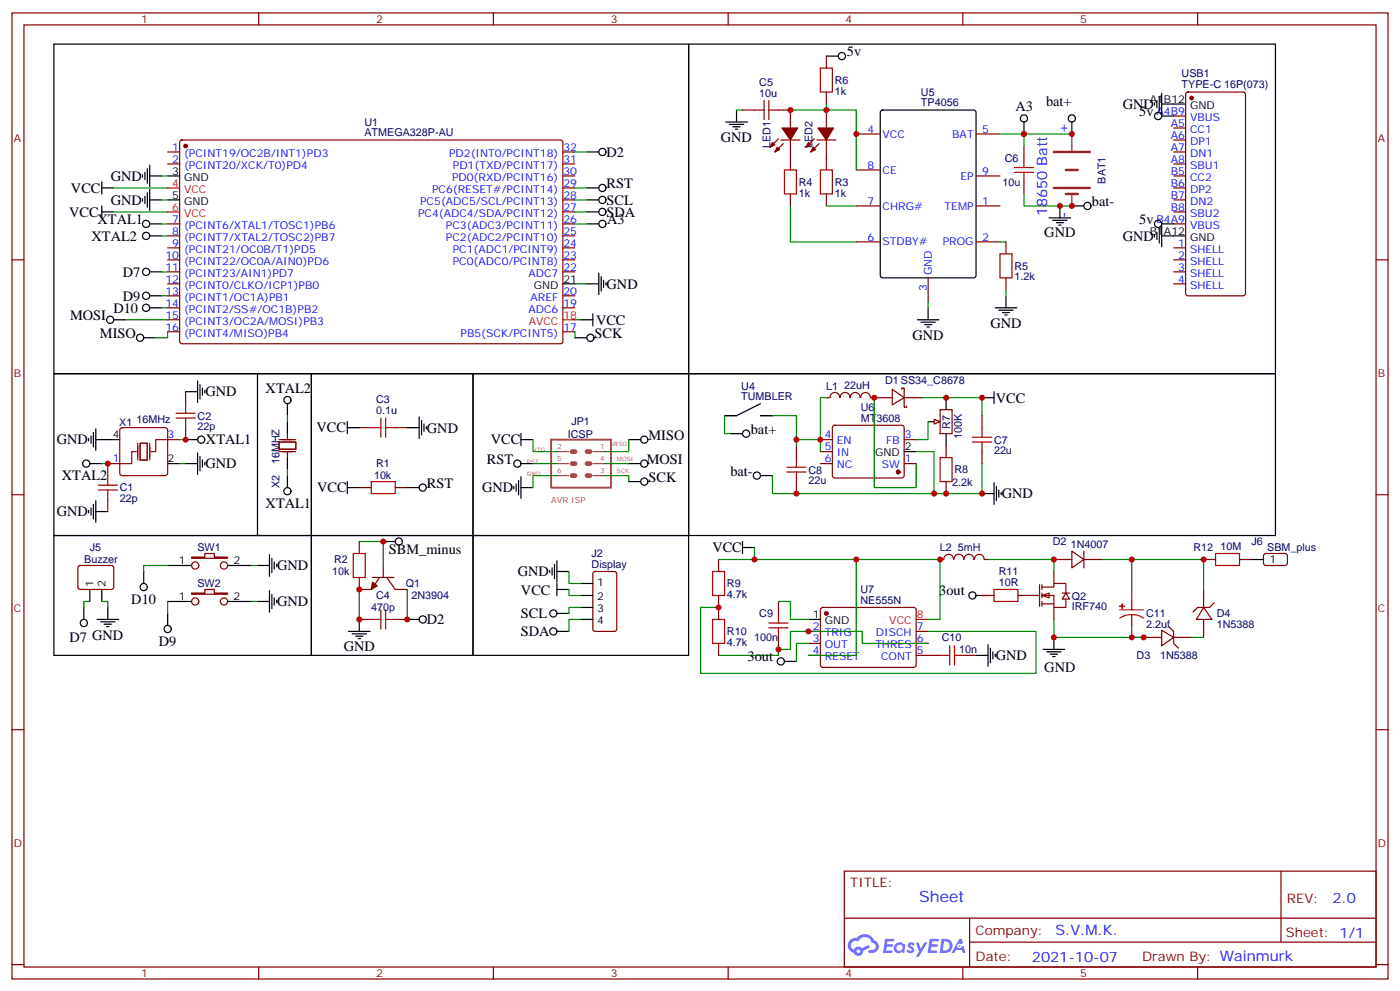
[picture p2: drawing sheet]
<svg xmlns="http://www.w3.org/2000/svg" width="412mm" height="292mm" viewBox="0 0 412 292" stroke-linecap="round" stroke-linejoin="round" font-family="sans-serif">
<g fill="none" stroke="#870000" stroke-width=".35">
<path d="M3.5 3.8h405.4v284.3h-405.4zM7.1 7.3h398.2v277.3h-398.2zM76.2 3.8v3.5M145.3 3.8v3.5M214.5 3.8v3.5M283.6 3.8v3.5M352.8 3.8v3.5M3.5 76.5h3.6M405.3 76.5h3.6M3.5 145.6h3.6M405.3 145.6h3.6M3.5 214.8h3.6"/>
<path d="M405.3 214.8h3.6M248.7 256.4h156.6v28.2h-156.6zM377.3 256.4v20.9M248.7 270.2h156.5M285.6 277.3h119.6M285.6 270.2v14.2M3.5 283.9h3.6M76.2 284.6v3.5M145.3 284.6v3.5M214.5 284.6v3.5M283.6 284.6v3.5M352.8 284.6v3.5"/>
<path d="M405.3 283.9h3.6"/>
</g>
<g fill="#5487ff">
<path d="M267.7 277.6a1.22 1.22 0 0 1 1.7 .2l-.4 .6a.47 .47 0 0 0-.3-.4 .47 .47 0 0 0-.5 .2l.1 .2a1.14 1.14 0 0 1 .8 1.8 1.14 1.14 0 0 1-1.9 0l-.2-.2 .5-.6 .7 .5a.29 .29 0 0 0 .3-.3 .29 .29 0 0 0-.2-.3 1.04 1.04 0 0 1-.6-1.7z"/>
<path d="M260.7 276.3h2.4l.3 .2-.2 .5-1.8 .1-.1 .8h1.5l.3 .4-.3 .4h-1.6l-.2 1.1h1.7l.2 .3-.2 .3-2.6 .1z"/>
<path d="M273.8 276.3h2.4l.3 .2-.1 .5-1.8 .1-.2 .8h1.6l.3 .4-.4 .4h-1.6l-.1 1.1h1.7l.2 .3-.2 .3-2.6 .1z"/>
<path d="M282.6 276.3h.7l.3 1.3-.6 .3a.69 .69 0 0 0-1 .3 .69 .69 0 0 0 .4 .9 .69 .69 0 0 0 .9-.6l.5-.2 .6 2.2h-.8l-.2-.9h-1.8l-.5 .9h-.8z"/>
<path d="M269.8 277.4h.8l.6 1.8 1.1-1.8h.9l-2.6 4.2h-.8l.9-1.5z"/>
<path d="M277.4 276.3l-.6 4.2h1.3a2.11 2.11 0 0 0 2.5-2.1 2.11 2.11 0 0 0-2.5-2.1zM278.1 277.1a1.39 1.39 0 0 1 1.7 1.4 1.39 1.39 0 0 1-1.8 1.3h-.3z"/>
<path d="M263.7 277.9a1.54 1.54 0 0 0-.1 2.2 1.54 1.54 0 0 0 2.2 .1l.6 .3 .3-2.3-.2-.3h-.4a1.49 1.49 0 0 0-2.4 0zM264 278.9a.94 .94 0 0 1 1.8 0 .94 .94 0 0 1-1.8 0z"/>
<path d="M250.4 276.7a2.18 2.18 0 0 0 1.1 3.7 1.44 1.44 0 0 0 1.6 .9 1.44 1.44 0 0 0 1.2-1.4l2-1.1-.5-.7-1.9 1a1.47 1.47 0 0 0-2.4 .4 1.39 1.39 0 0 1-.7-1.9 1.39 1.39 0 0 1 2-.5 2.12 2.12 0 0 1 2.2-1.3 2.12 2.12 0 0 1 1.9 1.7 1.14 1.14 0 0 1 1.1 1.4 1.14 1.14 0 0 1-1.7 .7 .43 .43 0 0 0-.5 .4 .43 .43 0 0 0 .4 .5 1.98 1.98 0 0 0 2.5-1.2 1.98 1.98 0 0 0-1.2-2.6 3.1 3.1 0 0 0-5.3-.6l-.9 .1zM252.3 280a.55 .55 0 0 1 1.1 0 .55 .55 0 0 1-1.1 0z"/>
<circle cx="282.6" cy="278.4" r=".26"/>
</g>
<g fill="none" stroke="#870000" stroke-width=".35">
<path d="M49.4 44.7h3.5M49.4 48.3h3.5M53.2 41.4l.4-.2 111.8 .1 .4 .6-.1 58.8-.6 .5-111.8-.1-.4-.6v-58.6zM165.8 44.7h3.5M165.8 48.3h3.5M165.8 58.8h3.5M165.8 55.3h3.5M165.8 51.8h3.5M49.4 65.9h3.5M49.4 69.4h3.5M49.4 73h3.5M49.4 76.5h3.5"/>
<path d="M165.8 65.9h3.5M165.8 69.4h3.5M165.8 73h3.5M165.8 76.5h3.5M165.8 62.4h3.5M49.4 80h3.5M49.4 83.5h3.5M49.4 87.1h3.5M49.4 90.6h3.5M49.4 94.1h3.5M49.4 97.6h3.5M165.8 80h3.5"/>
<path d="M165.8 87.1h3.5M165.8 90.6h3.5M165.8 97.6h3.5M54.7 115.3v3.5M35.3 136.5h-3.6v3.5M35.5 126.1l.5-.2h12.7l.5 .2 .2 .5v12.7l-.2 .5-.5 .2h-12.7l-.5-.3-.2-.4v-12.7zM49.4 129.4h3.5M54.7 125.9v3.5M82.2 130.1h4.9v2.1h-4.9zM82.2 129.4h4.9M82.2 132.9h4.9M84.7 127.6v1.8"/>
<path d="M84.7 132.9v1.8M105.8 125.9h3.6M116.4 125.9h3.5M213.4 122.3h3.6M224 122.3h3.5M31.7 147v3.6M105.8 143.5h3.6M105.8 159.4v3.5M116.4 143.5h3.5M23.2 166.6l.4-.2 9.5 .1 .4 .6-.1 6-.6 .4-9.4-.1-.5-.6v-5.7zM105.8 170v3.5h3.6l2.4-3.5M109.7 170h6.4"/>
<path d="M112.9 166.4v3.6M113.9 170l2.5 3.5h3.5M174.9 168.4l.4-.2h5.7l.6 .4 .1 16.5-.5 .7h-5.9l-.6-.4-.1-16.5zM105.8 182.3h3.6M116.4 182.3h3.5"/>
</g>
<g fill="#870000" stroke="#870000" stroke-width=".35">
<path d="M109.7 171.4l1.4 1-1.7 1.1z"/>
<circle cx="54.7" cy="43" r=".53"/>
</g>
<g fill="none" stroke="#000" stroke-width=".35">
<path d="M15.9 13h186.9v97h-186.9zM202.8 13h172.9v97h-172.9zM301.6 35.9v3.5M30 53.6v3.5M30 55.3h3.5M42 51.4v.7M42 58.5v.7M42.7 50.7v2.1M42.7 57.8v2.1M43.4 49.7v4.2M43.4 56.7v4.3M44.1 51.8h3.5"/>
<path d="M44.1 58.8h3.5M44.1 48.6v6.4M44.1 55.7v6.3M49.4 51.8h3.5M49.4 58.8h3.5M172.9 58.8h3.5M172.9 55.3h3.5M172.9 44.7h3.5M30 62.4h3.5M30 60.6v3.5M44.1 69.4h3.5M44.1 65.9h3.5"/>
<path d="M172.9 65.9h3.5M172.9 62.4h3.5M33.5 94.1h3.5M42.3 99.4h3.6M44.1 90.6h3.5M44.1 87.1h3.5M44.1 80h3.5M165.8 83.5h3.5M169.3 99.4h3.6M171.1 94.1h3.5M172.9 83.5h3.5M174.6 92.4v3.5"/>
<path d="M176.4 80.4v6.3M177.1 81.4v4.3M177.8 82.5v2.1M178.5 83.2v.7M270.2 94.1h6.4M271.3 94.8h4.2M272.3 95.5h2.2M273 96.2h.8M273.4 90.6v3.5M15.9 110h75.8v47.6h-75.8zM54.7 115.3h3.5M58.2 112.1v6.4"/>
<path d="M58.9 113.2v4.2M59.6 114.2v2.1M60.3 114.9v.7M75.8 110v47.6M84.7 118.8v3.5M91.7 110h47.6v47.6h-47.6zM139.3 110h63.5v47.6h-63.5zM224 118.8l-7 3.5h-3.6M289.3 117.1h3.5M292.8 115.3v3.5M26.1 129v.8M26.5 136.5h3.5"/>
<path d="M26.8 128.3v2.2M27.5 127.3v4.2M28.2 129.4h7.1M28.2 126.2v6.4M49.4 136.5h3.5M54.7 129.4h3.5M54.7 136.5h3.5M58.2 133.3v6.3M58.9 134.3v4.3M59.6 135.4v2.1M60.3 136.1v.7M84.7 124.1v3.5"/>
<path d="M84.7 134.7v3.5M84.7 140v3.5M102.3 125.9h3.5M102.3 124.1v3.5M119.9 125.9h3.6M123.5 122.7v6.3M124.2 123.8v4.2M124.9 124.8v2.1M125.6 125.5v.7M153.5 129.4h3.5M153.5 136.5h3.5M153.5 127.6v3.6"/>
<path d="M185.2 129.4h3.5M185.2 136.5h3.5M224 122.3h3.5M15.9 157.6h75.8v35.3h-75.8zM26.1 150.2v.7M26.8 149.5v2.1M27.5 148.4v4.3M28.2 147.4v6.3M28.2 150.6h3.5M91.7 157.6h47.6v35.3h-47.6zM102.3 141.7v3.6M102.3 143.5h3.5"/>
<path d="M119.9 143.5h3.6M139.3 157.6h63.5v35.3h-63.5zM151.3 143.2v.7M152 142.5v2.1M152.8 141.4v4.2M153.5 143.5h3.5M153.5 140.3v6.4M185.2 141.7h3.5M24.7 178.8v3.5M26.5 173.5v3.5M30 173.5v3.5M31.7 178.8v3.5"/>
<path d="M42.3 168.2v3.5M49.4 166.4h7M75.8 166.4h3.6M79.4 163.3v6.3M80.1 164.3v4.3M80.8 165.4v2.1M81.5 166.1v.7M161.9 167.9v.7M162.6 167.1v2.2M163.3 166.1v4.2M164 168.2h3.6M164 165v6.4"/>
<path d="M164 171.7v3.6M164 173.5h3.6M171.1 171.7h3.5M171.1 175.3h3.5M171.1 178.8h3.5M28.6 182.3h6.3M29.6 183h4.3M30.7 183.7h2.1M31.4 184.4h.7M49.4 180.6v3.5M102.7 185.8h6.3M103.7 186.5h4.2"/>
<path d="M104.8 187.3h2.1M105.5 188h.7M105.8 182.3v3.5M119.9 182.3h3.6M164 185.8h3.6M164 180.6h3.6M171.1 182.3h3.5"/>
<circle cx="301.6" cy="34.9" r="1.06"/>
<circle cx="177.4" cy="55.3" r="1.06"/>
<circle cx="177.4" cy="44.7" r="1.06"/>
<circle cx="177.4" cy="58.8" r="1.06"/>
<circle cx="43" cy="65.9" r="1.06"/>
<circle cx="43" cy="69.4" r="1.06"/>
<circle cx="177.4" cy="62.4" r="1.06"/>
<circle cx="177.4" cy="65.9" r="1.06"/>
<circle cx="32.5" cy="94.1" r="1.06"/>
<circle cx="41.3" cy="99.4" r="1.06"/>
<circle cx="43" cy="90.6" r="1.06"/>
<circle cx="43" cy="87.1" r="1.06"/>
<circle cx="43" cy="80" r="1.06"/>
<circle cx="173.9" cy="99.4" r="1.06"/>
<circle cx="84.7" cy="117.8" r="1.06"/>
<circle cx="25.4" cy="136.5" r="1.06"/>
<circle cx="59.3" cy="129.4" r="1.06"/>
<circle cx="152.4" cy="136.5" r="1.06"/>
<circle cx="189.8" cy="136.5" r="1.06"/>
<circle cx="189.8" cy="129.4" r="1.06"/>
<circle cx="84.7" cy="144.6" r="1.06"/>
<circle cx="124.5" cy="143.5" r="1.06"/>
<circle cx="189.8" cy="141.7" r="1.06"/>
<circle cx="42.3" cy="172.8" r="1.06"/>
<circle cx="24.7" cy="183.4" r="1.06"/>
<circle cx="49.4" cy="185.1" r="1.06"/>
<circle cx="124.5" cy="182.3" r="1.06"/>
<circle cx="163" cy="180.6" r="1.06"/>
<circle cx="163" cy="185.8" r="1.06"/>
</g>
<path d="M49.4 55.3h3.5M49.4 62.4h3.5M165.8 94.1h3.5" fill="none" stroke="#f00" stroke-width=".35"/>
<path d="M40.2 132.9h-1.4v3.6h-3.5M40.6 130.5v4.9M41.3 130.5h2.1v4.9h-2.1zM44.1 130.5v4.9M49.4 129.4h-3.5v3.5h-1.5" fill="none" stroke="#870012" stroke-width=".35"/>
<g fill="none" stroke="#a10000" stroke-width=".35">
<path d="M54.7 118.8v2.8M31.7 140v2.8M51.9 123h5.6M51.9 121.6h5.6M54.7 123v2.9M109.4 125.9h2.8M112.2 123v5.7M113.6 125.9h2.8M113.6 123v5.7M28.9 144.2h5.7M28.9 142.8h5.7M31.7 144.2v2.8"/>
<path d="M109.4 141.7h7v3.6h-7zM104.1 162.9h3.5v7.1h-3.5zM112.2 179.5v5.6M113.6 179.5v5.6M109.4 182.3h2.8M113.6 182.3h2.8"/>
</g>
<g fill="none" stroke="#008700" stroke-width=".35">
<path d="M33.5 55.3h15.9M47.6 51.8h1.8M47.6 58.8h1.8M169.3 55.3h3.6M169.3 58.8h3.6M169.3 44.7h3.6M33.5 62.4h15.9M47.6 65.9h1.8M47.6 69.4h1.8M169.3 62.4h3.6M169.3 65.9h3.6M37 94.1h12.4"/>
<path d="M47.6 90.6h1.8M47.6 87.1h1.8M47.6 80h1.8M49.4 97.6v1.8h-3.5M169.3 94.1h1.8M169.3 83.5h3.6M169.3 97.6v1.8M30 136.5h1.7M52.9 136.5h1.8M52.9 129.4h1.8M84.7 122.3v1.8M84.7 138.2v1.8"/>
<path d="M157 129.4v3.5h7M157 136.5h7M164 140h-7v3.5M178.2 140h7v1.7M178.2 136.5h7M185.2 129.4v3.5h-7M105.8 159.4h7.1v5.3M26.5 177h-1.8v1.8M30 177h1.7v1.8M105.8 173.5v8.8M119.9 173.5v8.8M167.6 168.2v3.5h3.5"/>
<path d="M167.6 173.5v1.8h3.5M171.1 178.8h-3.5v1.8M171.1 182.3h-3.5v3.5"/>
</g>
<path d="M162.3 129.4h17.7v14.1h-17.7z" fill="none" stroke="#a64a4a" stroke-width=".56"/>
<path d="M168.5 132.9h.9M168.5 136.5h.9M168.5 140h.9M172.9 132.9h.9M172.9 136.5h.9M172.9 140h.9" fill="none" stroke="#a64a4a" stroke-width="1.4"/>
<path d="M164 140h3.5M164 132.9h3.5M164 136.5h3.5M174.7 140h3.5M174.7 132.9h3.5M174.7 136.5h3.5" fill="none" stroke="#a64a4a" stroke-width=".35"/>
<path d="M310.4 55.3h10.6M310.4 44.7h10.6M314 50h3.5M314 57.1h3.5" fill="none" stroke="#8c2424" stroke-width=".71"/>
<path d="M315.7 39.4v5M315.7 57.1v3.5" fill="none" stroke="#8c2424" stroke-width=".35"/>
<path d="M56.4 164h3.9v-1.1h2.8v1.1h3.9v.3h-10.6z" fill="#f0f0f0" stroke="#870000" stroke-width=".35"/>
<g fill="none" stroke="#870000" stroke-width=".35">
<circle cx="57.5" cy="166.4" r="1.06"/>
<circle cx="66" cy="166.4" r="1.06"/>
</g>
<path d="M49.4 177h7M67 166.4h7.1" fill="none" stroke="#000" stroke-width=".35"/>
<path d="M56.4 174.6h3.9v-1.1h2.8v1.1h3.9v.3h-10.6z" fill="#f0f0f0" stroke="#870000" stroke-width=".35"/>
<g fill="none" stroke="#870000" stroke-width=".35">
<path d="M243.4 16.5v3.5M218.7 32.4h3.5M229.3 32.4h3.5v5.3M243.4 27.1v3.5M243.4 32.4v5.3M252.2 39.4h7.1M287.5 39.4h7.1M345.7 37.7h3.5M345.7 34.1h3.5M349.5 27.3l.5-.2h16.2l.6 .4 .1 58.9-.5 .6-16.4 .1-.7-.5-.1-58.8zM229.3 40.9l-2.5 2.4M230 41.2h5.7"/>
<path d="M230.7 42.3l-2.5 2.4M232.8 41.2v8.8M232.8 57.1v3.5M239.9 40.9l-2.5 2.4M240.6 41.2h5.6M241.3 42.3l-2.5 2.4M243.4 41.2v8.8M243.4 57.1v3.5M252.2 50h7.1M287.5 51.8h7.1M301.6 43v3.5M301.6 53.6v3.5"/>
<path d="M345.7 51.8h3.5M345.7 41.2h3.5M345.7 58.8h3.5M345.7 55.3h3.5M345.7 48.3h3.5M345.7 44.7h3.5M252.2 60.6h7.1M252.2 71.2h7.1M287.5 60.6h7.1M287.5 71.2h7.1M296.3 71.2v3.5M345.7 76.5h3.5"/>
<path d="M345.7 73h3.5M345.7 65.9h3.5M345.7 62.4h3.5M273.4 81.8v7M296.3 81.8v3.5M345.7 83.5h3.5M345.7 80h3.5M247.3 117a1.41 1.41 0 0 0-1.4-1.5 1.41 1.41 0 0 0-1.4 1.5l-1.1 .1M247.5 117a1.41 1.41 0 0 1 1.4-1.5 1.41 1.41 0 0 1 1.4 1.5M250.5 117a1.41 1.41 0 0 1 1.4-1.5 1.41 1.41 0 0 1 1.4 1.5M253.5 117a1.41 1.41 0 0 1 1.4-1.5 1.41 1.41 0 0 1 1.5 1.5M256.5 117.1h6.3"/>
<path d="M262.8 114.6l3.5 2.5-3.5 2.1zM265.6 114.6v-.4h.7v2.9M266.3 117.1v2.8h.8v-.4M266.3 117.1h5.3M241.7 136.5h3.5M241.7 129.4h3.5M241.7 132.9h3.5M245.4 125.4l.5-.2h19.7l.5 .2 .2 .5v14.4l-.7 .4-20-.1-.4-.6v-14.1zM266.3 136.5h3.6M266.3 129.4h3.6M274.5 124.1h1.7M276.9 120.6h3.6v7h-3.6z"/>
<circle cx="57.5" cy="177" r="1.06"/>
<circle cx="66" cy="177" r="1.06"/>
</g>
<g fill="none" stroke="#000" stroke-width=".35">
<path d="M243.4 16.5h3.5M213.8 35.9h6.3M214.8 36.6h4.3M215.9 37.3h2.1M216.6 38h.7M217 32.4v3.5M259.5 32.6l.5-.2h26.8l.7 .4v48.3l-.4 .6-27.1 .1-.7-.5v-48.2zM315.7 35.9v3.5M340.1 30.3v.7M340.8 29.6v2.1M341.5 28.5v4.2M342.2 30.6h7"/>
<path d="M342.2 27.4v6.4M342.2 34.1h3.5M309 64.1h6.4M310.1 64.8h4.2M311.1 65.5h2.2M311.9 66.3h.7M312.2 60.6v3.5M315.7 60.6h3.6M340.1 69.1v.7M340.8 68.4v2.1M341.5 67.3v4.2M342.2 69.4h7"/>
<path d="M342.2 66.3v6.3M342.2 65.9h3.5M293.2 90.6h6.3M294.2 91.3h4.2M295.3 92h2.1M296 92.7h.7M296.3 87.1v3.5M278.7 117.1v3.5M215.2 127.6h3.5M224 140h3.5M266.3 132.9h3.6M273.4 124.1h3.5"/>
<path d="M278.7 127.6v3.6M67 177h7.1M75.8 177h3.6M79.4 173.8v6.4M80.1 174.9v4.2M80.8 176v2.1M81.5 176.7v.7"/>
<circle cx="248" cy="16.5" r="1.06"/>
<circle cx="315.7" cy="34.9" r="1.06"/>
<circle cx="341.1" cy="34.1" r="1.06"/>
<circle cx="320.3" cy="60.6" r="1.06"/>
<circle cx="341.1" cy="65.9" r="1.06"/>
<circle cx="219.8" cy="127.6" r="1.06"/>
<circle cx="223" cy="140" r="1.06"/>
</g>
<g fill="none" stroke="#008700" stroke-width=".35">
<path d="M217 32.4h1.7M232.8 32.4h19.4v17.6M243.4 30.6v1.8M294.6 39.4h21.1M301.6 39.4v3.6M301.6 57.1v3.5h14.1M232.8 60.6v10.6h19.4M243.4 60.6h8.8M294.6 71.2h1.7M273.4 88.8v1.8M296.3 85.3v1.8M243.4 117.1h-1.7v15.8"/>
<path d="M257.5 117.1v26.4h12.4v-7M49.4 166.4h-7.1v1.8M49.4 177v3.6M74.1 166.4h1.7M74.1 177h1.7"/>
</g>
<path d="M222.2 32.4h2.9M225.1 29.6v5.6M226.5 32.4h2.8M226.5 29.6v5.6M241.7 20h3.5v7.1h-3.5zM231.1 50h3.5v7.1h-3.5zM241.7 50h3.5v7.1h-3.5zM298.8 50.7h5.6M298.8 49.3h5.6M301.6 46.5v2.8M301.6 50.7v2.9M294.6 74.7h3.5v7.1h-3.5z" fill="none" stroke="#a10000" stroke-width=".35"/>
<g fill="#870000" stroke="#870000" stroke-width=".35">
<path d="M230.4 37.7h4.5l-2.1 3.5z"/>
<path d="M227.5 41.9l.7 .7-1.4 .7z"/>
<path d="M229 43.3l.7 .7-1.5 .7z"/>
<path d="M240.9 37.7h4.6l-2.1 3.5z"/>
<path d="M238.1 41.9l.7 .7-1.4 .7z"/>
<path d="M239.5 43.3l.7 .7-1.4 .7z"/>
<circle cx="351" cy="28.9" r=".53"/>
<circle cx="264.6" cy="138.9" r=".53"/>
</g>
<path d="M275.2 123.4l1.7 .7-1.7 .7z" fill="#f0f0f0" stroke="#870000" stroke-width=".35"/>
<g fill="none" stroke="#008700" stroke-width=".35">
<path d="M271.6 117.1h17.7v5.2M213.4 122.3v5.3h1.8M227.5 122.3h7.1v7.1M241.7 129.4h-7.1v1.8M269.9 132.9h5.3v12.4h-47.7v-5.3M273.4 124.1v5.3h-3.5M289.3 136.5v8.8h-14.1M112.9 164.7v1.7M211.7 178.8h-5.3v19.4h98.8v-12.4h-31.8M222.2 161.1v3.6h-10.5M222.2 164.7h30v28.2h-14.1M229.3 177h3.5v5.3h5.3"/>
<path d="M252.2 164.7h24.7v17.6h-3.5M238.1 189.4h-3.5v5.3M273.4 189.4h-19.4v-3.6h-21.2v5.3h-3.5v1.8h-17.6"/>
</g>
<g fill="none" stroke="#a10000" stroke-width=".35">
<path d="M231.8 138.9h5.6M231.8 137.5h5.6M234.6 134.7v2.8M234.6 138.9v2.8M276.9 134.7h3.6v7h-3.6zM286.5 130.1h5.6M286.5 128.7h5.6M289.3 125.9v2.8M289.3 130.1v2.8M209.9 168.2h3.5v7.1h-3.5zM209.9 182.3h3.5v7.1h-3.5zM226.5 184.8h5.6"/>
<path d="M226.5 183.4h5.6M229.3 180.6v2.8M229.3 184.8v2.8M276.9 192.9h2.9M279.8 190.1v5.6M281.2 192.9h2.8M281.2 190.1v5.6"/>
</g>
<g fill="none" stroke="#870000" stroke-width=".35">
<path d="M234.6 131.2v3.5M278.7 131.2v3.5M289.3 122.3v3.6M289.3 132.9v3.6M234.6 141.7v3.6M278.7 141.7v3.6M211.7 164.7v3.5M211.7 175.3v7M229.3 177v3.6M241.9 179l.5-.2h27l.5 .7-.1 16.5-.6 .4h-27.1l-.4-.7v-16.2zM280.8 164.7a1.41 1.41 0 0 0-1.4-1.6 1.41 1.41 0 0 0-1.4 1.6h-1.1M281 164.7a1.41 1.41 0 0 1 1.4-1.6 1.41 1.41 0 0 1 1.4 1.6"/>
<path d="M284 164.7a1.41 1.41 0 0 1 1.4-1.6 1.41 1.41 0 0 1 1.4 1.6M287.1 164.7a1.41 1.41 0 0 1 1.4-1.5 1.41 1.41 0 0 1 1.4 1.5M290 164.7h1M211.7 189.4v3.5M229.3 187.6v3.5M238.1 185.8h3.6M238.1 189.4h3.6M238.1 192.9h3.6M269.9 185.8h3.5M269.9 189.4h3.5M269.9 192.9h7M284 192.9h3.5"/>
</g>
<g fill="none" stroke="#000" stroke-width=".35">
<path d="M202.8 110h172.9v47.6h-172.9zM112.9 159.4h3.5M218.7 159.4v3.5M289.3 145.3h3.5M292.8 142.1v6.3M293.5 143.2v4.2M294.2 144.2v2.1M294.9 144.9v.7M218.7 161.1h3.5M287.5 175.3h3.5M231.1 194.7h3.5M238.1 182.3h3.6"/>
<path d="M287.5 192.9h3.5M291 189.7v6.4M291.7 190.8v4.2M292.5 191.8v2.2M293.2 192.5v.8"/>
<circle cx="117.5" cy="159.4" r="1.06"/>
<circle cx="286.5" cy="175.3" r="1.06"/>
<circle cx="230" cy="194.7" r="1.06"/>
</g>
<circle cx="243.4" cy="180.6" r=".53" fill="#870000" stroke="#870000" stroke-width=".35"/>
<path d="M269.9 182.3h3.5" fill="none" stroke="#f00" stroke-width=".35"/>
<path d="M306.9 175.3l2.1-.7v1.4z" fill="#fff" stroke="#870000" stroke-width=".35"/>
<g fill="none" stroke="#870000" stroke-width=".35">
<path d="M289.3 175.3h3.5M299.9 175.3h6.3M306.2 172.1v6.3M306.9 172.8h3.5v-1.1h3.6v2.9M306.9 175.3h3.5v3.5h3.6v-2.5M306.9 177.7h3.5M306.9 172.1v1.4M306.9 174.6v1.4M306.9 177v1.4M310.4 168.2v3.5M310.4 178.8v3.5M310.4 164.7h5.3"/>
<path d="M312.9 174.6h2.1M314 174.6l1 1.7h-2.1zM315.7 162.2l3.6 2.5-3.6 2.4zM319.3 164.7h5.3M319.3 162.2v4.9"/>
</g>
<path d="M292.8 173.5h7.1v3.5h-7.1z" fill="none" stroke="#a10000" stroke-width=".35"/>
<path d="M291 164.7h19.4v3.5M310.4 182.3v5.3h26.5" fill="none" stroke="#008700" stroke-width=".35"/>
<path d="M307.3 191.1h6.3M308.3 191.8h4.3M309.4 192.5h2.1M310.1 193.3h.7M310.4 187.6v3.5" fill="none" stroke="#000" stroke-width=".35"/>
<path d="M333.4 173.5v3.5M333.4 184.1v3.5" fill="none" stroke="#8c2424" stroke-width=".35"/>
<path d="M329.8 179.5h7.1M329.8 182a6.4 6.4 0 0 1 7.1 0" fill="none" stroke="#f00" stroke-width=".35"/>
<g fill="#8c2424" stroke="#f00" stroke-width=".35">
<path d="M329.8 178.4l1.5 .1z"/>
<path d="M330.6 177.7v1.4z"/>
</g>
<path d="M333.4 177v2.5M333.4 180.9v3.2" fill="none" stroke="#f00" stroke-width=".35"/>
<path d="M324.6 164.7h8.8v8.8M333.4 164.7h21.1v8.8M333.4 187.6h3.5M351 187.6h3.5" fill="none" stroke="#008700" stroke-width=".35"/>
<path d="M354.5 178.8l2.5 3.5h-4.6zM354.5 173.5v5.3M354.5 164.7h3.6M357.7 177.4l-1.4 1.4h-3.5l-1.4 1.4M365.1 164.7h3.6M372.4 163.1l.5-.2 5.9 .1 .4 .6v2.4l-.7 .4h-5.9l-.4-.7v-2.1zM336.9 187.6h5.3M342.2 185.5l3.5 2.1-3.5 2.5zM344.3 184.4l1.4 1.4v3.6l1.4 1.4M345.7 187.6h5.3M354.5 182.3v5.3" fill="none" stroke="#870000" stroke-width=".35"/>
<path d="M358.1 162.9h7v3.5h-7z" fill="none" stroke="#a10000" stroke-width=".35"/>
<path d="M368.7 164.7h3.5" fill="none" stroke="#000" stroke-width=".35"/>
<g fill="#c00">
<circle cx="119.9" cy="182.3" r=".88"/>
<circle cx="105.8" cy="182.3" r=".88"/>
<circle cx="105.8" cy="173.5" r=".88"/>
<circle cx="31.8" cy="136.5" r=".88"/>
<circle cx="54.7" cy="129.4" r=".88"/>
<circle cx="252.2" cy="39.4" r=".88"/>
<circle cx="243.4" cy="32.4" r=".88"/>
<circle cx="232.8" cy="32.4" r=".88"/>
<circle cx="312.2" cy="60.6" r=".88"/>
<circle cx="301.6" cy="39.4" r=".88"/>
<circle cx="315.7" cy="39.4" r=".88"/>
<circle cx="315.7" cy="60.6" r=".88"/>
<circle cx="257.5" cy="117.1" r=".88"/>
<circle cx="278.7" cy="117.1" r=".88"/>
<circle cx="275.2" cy="145.3" r=".88"/>
<circle cx="278.7" cy="145.3" r=".88"/>
<circle cx="234.6" cy="145.3" r=".88"/>
<circle cx="241.7" cy="129.4" r=".88"/>
<circle cx="234.6" cy="129.4" r=".88"/>
<circle cx="289.3" cy="117.1" r=".88"/>
<circle cx="289.3" cy="145.3" r=".88"/>
<circle cx="112.9" cy="159.4" r=".88"/>
<circle cx="238.1" cy="185.8" r=".88"/>
<circle cx="229.3" cy="191.1" r=".88"/>
<circle cx="211.7" cy="178.8" r=".88"/>
<circle cx="222.3" cy="164.7" r=".88"/>
<circle cx="252.2" cy="164.7" r=".88"/>
<circle cx="276.9" cy="164.7" r=".88"/>
<circle cx="310.4" cy="164.7" r=".88"/>
<circle cx="310.4" cy="187.6" r=".88"/>
<circle cx="333.4" cy="187.6" r=".88"/>
<circle cx="336.9" cy="187.6" r=".88"/>
<circle cx="333.4" cy="164.7" r=".88"/>
<circle cx="354.5" cy="164.7" r=".88"/>
</g>
<text font-size="4.6" fill="#00f" x="270.8" y="265.4">Sheet</text>
<g font-size="4.2">
<text x="249.4" y="16.5">5v</text>
<text x="299.1" y="32.6">A3</text>
<text x="308.1" y="31.3">bat+</text>
<text x="330.7" y="32">GND</text>
<text x="335.6" y="34.1">5v</text>
<text x="212.4" y="41.9">GND</text>
<text x="178.7" y="46.1">D2</text>
<text x="32.6" y="53.2">GND</text>
<text x="20.9" y="56.7">VCC</text>
<text x="178.7" y="55.3">RST</text>
<text x="20.3" y="63.8">VCC</text>
<text x="28.7" y="65.9">XTAL1</text>
<text x="32.6" y="60.3">GND</text>
<text x="178.7" y="60.3">SCL</text>
<text x="178.7" y="63.8">SDA</text>
<text x="178.9" y="65.9">A3</text>
<text x="321.7" y="60.6">bat-</text>
<text x="335.6" y="65.9">5v</text>
<text x="27" y="70.8">XTAL2</text>
<text x="307.6" y="69.8">GND</text>
<text x="330.7" y="70.8">GND</text>
<text x="36.2" y="81.4">D7</text>
<text x="36.2" y="88.5">D9</text>
<text x="178.7" y="85">GND</text>
<text x="20.6" y="94.1">MOSI</text>
<text x="33.4" y="92">D10</text>
<text x="175.6" y="95.5">VCC</text>
<text x="29.5" y="99.4">MISO</text>
<text x="175.2" y="99.4">SCK</text>
<text x="268.8" y="100.1">GND</text>
<text x="291.7" y="96.6">GND</text>
<text x="60.5" y="116.7">GND</text>
<text x="78.2" y="115.6">XTAL2</text>
<text x="293.4" y="118.6">VCC</text>
<text x="16.7" y="130.8">GND</text>
<text x="60.7" y="130.8">XTAL1</text>
<text x="93.2" y="127.3">VCC</text>
<text x="125.8" y="127.3">GND</text>
<text x="144.6" y="130.8">VCC</text>
<text x="191" y="129.4">MISO</text>
<text x="221.2" y="127.6">bat+</text>
<text x="60.5" y="137.8">GND</text>
<text x="143.4" y="136.5">RST</text>
<text x="190.5" y="136.5">MOSI</text>
<text x="18.2" y="141.4">XTAL2</text>
<text x="125.8" y="143.5">RST</text>
<text x="191" y="141.7">SCK</text>
<text x="215.1" y="140">bat-</text>
<text x="78.2" y="149.6">XTAL1</text>
<text x="93.4" y="144.9">VCC</text>
<text x="142" y="144.9">GND</text>
<text x="295.1" y="146.7">GND</text>
<text x="16.7" y="152">GND</text>
<text x="81.7" y="167.9">GND</text>
<text x="114.5" y="162.9">SBM_minus</text>
<text x="209.8" y="162.6">VCC</text>
<text x="152.5" y="169.6">GND</text>
<text x="38.7" y="177.8">D10</text>
<text x="81.7" y="178.4">GND</text>
<text x="153.5" y="175.3">VCC</text>
<text x="276.7" y="175.3">3out</text>
<text x="125.8" y="183.7">D2</text>
<text x="153.4" y="182">SCL</text>
<text x="20.5" y="189">D7 GND</text>
<text x="46.8" y="190.2">D9</text>
<text x="101.2" y="191.5">GND</text>
<text x="153.4" y="187.3">SDA</text>
<text x="220.2" y="194.7">3out</text>
<text x="293.3" y="194.3">GND</text>
<text x="307.6" y="197.9">GND</text>
</g>
<g font-size="4.2" fill="#00f">
<text x="314.6" y="39.4" transform="rotate(-90 314.6 39.4)">+</text>
<text x="308.5" y="63.7" transform="rotate(-90 308.5 63.7)">18650 Batt</text>
<text x="314.6" y="64.3" transform="rotate(-90 314.6 64.3)">-</text>
<text x="392.5" y="265.7">2.0</text>
<text x="310.9" y="275.2">S.V.M.K.</text>
<text x="304" y="283">2021-10-07</text>
</g>
<g font-size="3.9" fill="#800">
<text x="250.5" y="261">TITLE:</text>
<text x="379.1" y="265.7">REV:</text>
<text x="287.4" y="275.2">Company:</text>
<text x="378.7" y="275.8">Sheet: 1/1</text>
<text x="287.4" y="282.9">Date:</text>
<text x="336.4" y="282.9">Drawn By: Wainmurk</text>
</g>
<g font-size="3.2" fill="#800">
<text x="41.6" y="6.8">1</text>
<text x="110.8" y="6.8">2</text>
<text x="179.9" y="6.8">3</text>
<text x="249.1" y="6.8">4</text>
<text x="318.2" y="6.8">5</text>
<text x="4.1" y="41.9">A</text>
<text x="405.9" y="41.9">A</text>
<text x="4.1" y="111.1">B</text>
<text x="405.9" y="111.1">B</text>
<text x="4.1" y="180.2">C</text>
<text x="405.9" y="180.2">C</text>
<text x="4.1" y="249.3">D</text>
<text x="405.9" y="249.3">D</text>
<text x="41.6" y="287.6">1</text>
<text x="110.8" y="287.6">2</text>
<text x="179.9" y="287.6">3</text>
<text x="249.1" y="287.6">4</text>
<text x="318.2" y="287.6">5</text>
</g>
<g font-size="3.2" fill="#000080">
<text x="348.1" y="22.6">USB1</text>
<text x="223.7" y="28.5">10u</text>
<text x="223.7" y="25.4">C5</text>
<text x="245.9" y="27.9">1k</text>
<text x="245.9" y="24.7">R6</text>
<text x="271.3" y="28.3">U5</text>
<text x="348.1" y="25.8">TYPE-C 16P(073)</text>
<text x="271.3" y="31.3">TP4056</text>
<text x="107.4" y="40">ATMEGA328P-AU</text>
<text x="107.4" y="37.1">U1</text>
<text x="227" y="43.6" transform="rotate(-90 227 43.6)">LED1</text>
<text x="239.3" y="43.6" transform="rotate(-90 239.3 43.6)">LED2</text>
<text x="296" y="47.7">C6</text>
<text x="235.3" y="57.9">1k</text>
<text x="235.3" y="54.7">R4</text>
<text x="245.9" y="57.9">1k</text>
<text x="245.9" y="54.7">R3</text>
<text x="295.4" y="54.7">10u</text>
<text x="325.7" y="54" transform="rotate(-90 325.7 54)">BAT1</text>
<text x="298.8" y="82.5">1.2k</text>
<text x="298.8" y="79.5">R5</text>
<text x="260.7" y="112.9">D1 SS34_C8678</text>
<text x="110.8" y="118.8">C3</text>
<text x="218.4" y="117.8">TUMBLER</text>
<text x="218.4" y="114.7">U4</text>
<text x="243.3" y="114.7">L1</text>
<text x="248.6" y="114.5">22uH</text>
<text x="35.1" y="125.3">X1</text>
<text x="40.2" y="124.6">16MHz</text>
<text x="58.2" y="123.5">C2</text>
<text x="110.8" y="122">0.1u</text>
<text x="168.3" y="125.1">JP1</text>
<text x="253.6" y="124.1">MT3608</text>
<text x="253.6" y="121.1">U6</text>
<text x="58.2" y="126.6">22p</text>
<text x="167.2" y="128.8">ICSP</text>
<text x="279.8" y="126.2" transform="rotate(-90 279.8 126.2)">R7</text>
<text x="283.4" y="129.2" transform="rotate(-90 283.4 129.2)">100K</text>
<text x="292.8" y="130.6">C7</text>
<text x="82.3" y="136.7" transform="rotate(-90 82.3 136.7)">16MHZ</text>
<text x="110.8" y="137.6">R1</text>
<text x="292.8" y="133.7">22u</text>
<text x="82.3" y="143.6" transform="rotate(-90 82.3 143.6)">X2</text>
<text x="110.2" y="141">10k</text>
<text x="238.1" y="142.5">22u</text>
<text x="238.1" y="139.4">C8</text>
<text x="280.5" y="142.9">2.2k</text>
<text x="281.2" y="139.3">R8</text>
<text x="35.3" y="147.8">22p</text>
<text x="35.3" y="144.7">C1</text>
<text x="310.1" y="160.5">D2</text>
<text x="315.4" y="161.1">1N4007</text>
<text x="359.5" y="161.9">10M</text>
<text x="368.7" y="160.5">J6</text>
<text x="24.8" y="165.8">Buzzer</text>
<text x="26.5" y="162.2">J5</text>
<text x="58.2" y="162.3">SW1</text>
<text x="98.4" y="165.8">R2</text>
<text x="174.3" y="167.1">Display</text>
<text x="174.3" y="164">J2</text>
<text x="276.9" y="162.3">L2</text>
<text x="282.2" y="162.1">5mH</text>
<text x="351.5" y="162.3">R12</text>
<text x="373.3" y="162.3">SBM_plus</text>
<text x="58.2" y="172.9">SW2</text>
<text x="97.8" y="169.3">10k</text>
<text x="119.5" y="172.8">Q1</text>
<text x="214.1" y="172.9">R9</text>
<text x="294.2" y="172.4">10R</text>
<text x="294.2" y="169.2">R11</text>
<text x="109.3" y="179.9">470p</text>
<text x="110.8" y="176.4">C4</text>
<text x="121.2" y="176.4">2N3904</text>
<text x="214.1" y="176.1">4.7k</text>
<text x="253.5" y="177.7">NE555N</text>
<text x="253.5" y="174.5">U7</text>
<text x="315.7" y="179.5">IRF740</text>
<text x="315.7" y="176.5">Q2</text>
<text x="223.7" y="181.7">C9</text>
<text x="337.6" y="184.9">2.2uf</text>
<text x="337.6" y="181.7">C11</text>
<text x="358.4" y="184.9">1N5388</text>
<text x="358.4" y="181.7">D4</text>
<text x="214.1" y="190.2">4.7k</text>
<text x="214.1" y="187">R10</text>
<text x="222.1" y="188.8">100n</text>
<text x="277.4" y="188.8">C10</text>
<text x="282.5" y="192.3">10n</text>
<text x="334.8" y="194">D3</text>
<text x="341.7" y="194">1N5388</text>
</g>
<g font-size="3.2">
<text x="338.7" y="30.3">A1B12</text>
<text x="350.6" y="32">GND</text>
<text x="50.7" y="51.4">3</text>
<text x="54.2" y="53.2">GND</text>
<text x="50.7" y="58.5">5</text>
<text x="54.2" y="60.3">GND</text>
<text x="338.7" y="69.1">B1A12</text>
<text x="350.6" y="70.8">GND</text>
<text x="166" y="83.2">21</text>
<text x="157.2" y="84.9">GND</text>
<text x="33.3" y="129">4</text>
<text x="49.4" y="136.1">2</text>
<text x="257.8" y="134.3">GND</text>
<text x="266.5" y="132.6">2</text>
<text x="52.7" y="166.1">1</text>
<text x="68.8" y="166.1">2</text>
<text x="373.9" y="165.7">1</text>
<text x="27.5" y="172.8" transform="rotate(-90 27.5 172.8)">1</text>
<text x="31" y="172.8" transform="rotate(-90 31 172.8)">2</text>
<text x="175.9" y="172.4">1</text>
<text x="52.7" y="176.7">1</text>
<text x="68.8" y="176.7">2</text>
<text x="175.9" y="176.7">2</text>
<text x="175.9" y="180.2">3</text>
<text x="175.9" y="183.7">4</text>
<text x="239.5" y="182">1</text>
<text x="243" y="183.7">GND</text>
</g>
<g font-size="3.2" fill="#00f">
<text x="340.7" y="33.8">A4B9</text>
<text x="350.6" y="35.6">VBUS</text>
<text x="255.5" y="39.1">4</text>
<text x="260" y="40.5">VCC</text>
<text x="280.5" y="40.5">BAT</text>
<text x="289.3" y="39.1">5</text>
<text x="344.9" y="40.9">A6</text>
<text x="344.9" y="37.3">A5</text>
<text x="350.6" y="39.1">CC1</text>
<text x="50.7" y="44.4">1</text>
<text x="50.7" y="47.9">2</text>
<text x="54.2" y="46.1">(PCINT19/OC2B/INT1)PD3</text>
<text x="132.3" y="46.1">PD2(INT0/PCINT18)</text>
<text x="166" y="47.9">31</text>
<text x="166" y="44.4">32</text>
<text x="344.9" y="47.9">A8</text>
<text x="344.9" y="44.4">A7</text>
<text x="350.6" y="46.1">DN1</text>
<text x="350.6" y="42.6">DP1</text>
<text x="54.2" y="49.7">(PCINT20/XCK/T0)PD4</text>
<text x="133.1" y="53.2">PD0(RXD/PCINT16)</text>
<text x="133.4" y="49.7">PD1(TXD/PCINT17)</text>
<text x="166" y="51.4">30</text>
<text x="255.5" y="49.7">8</text>
<text x="260" y="51.1">CE</text>
<text x="282.9" y="52.8">EP</text>
<text x="289.3" y="51.4">9</text>
<text x="344.9" y="51.4">B5</text>
<text x="350.6" y="53.2">CC2</text>
<text x="350.6" y="49.7">SBU1</text>
<text x="127.3" y="56.7">PC6(RESET#/PCINT14)</text>
<text x="166" y="58.5">28</text>
<text x="166" y="55">29</text>
<text x="344.9" y="58.5">B7</text>
<text x="344.9" y="55">B6</text>
<text x="350.6" y="56.7">DP2</text>
<text x="50.7" y="65.5">7</text>
<text x="123.1" y="63.8">PC4(ADC4/SDA/PCINT12)</text>
<text x="123.8" y="60.3">PC5(ADC5/SCL/PCINT13)</text>
<text x="166" y="65.5">26</text>
<text x="166" y="62">27</text>
<text x="255.5" y="60.3">7</text>
<text x="260" y="61.7">CHRG#</text>
<text x="278.3" y="61.7">TEMP</text>
<text x="289.3" y="60.3">1</text>
<text x="340.7" y="65.5">B4A9</text>
<text x="344.9" y="62">B8</text>
<text x="350.6" y="63.8">SBU2</text>
<text x="350.6" y="60.3">DN2</text>
<text x="50.7" y="69.1">8</text>
<text x="54.2" y="67.3">(PCINT6/XTAL1/TOSC1)PB6</text>
<text x="54.2" y="70.8">(PCINT7/XTAL2/TOSC2)PB7</text>
<text x="131.4" y="70.8">PC2(ADC2/PCINT10)</text>
<text x="131.4" y="67.3">PC3(ADC3/PCINT11)</text>
<text x="166" y="69.1">25</text>
<text x="255.5" y="70.8">6</text>
<text x="289.3" y="70.8">2</text>
<text x="350.6" y="67.3">VBUS</text>
<text x="48.7" y="76.1">10</text>
<text x="50.7" y="72.6">9</text>
<text x="54.2" y="74.4">(PCINT21/OC0B/T1)PD5</text>
<text x="54.2" y="77.9">(PCINT22/OC0A/AIN0)PD6</text>
<text x="133.4" y="77.9">PC0(ADC0/PCINT8)</text>
<text x="133.4" y="74.4">PC1(ADC1/PCINT9)</text>
<text x="166" y="76.1">23</text>
<text x="166" y="72.6">24</text>
<text x="260" y="72.2">STDBY#</text>
<text x="277.7" y="72.2">PROG</text>
<text x="347.1" y="76.1">2</text>
<text x="347.1" y="72.6">1</text>
<text x="350.6" y="77.9">SHELL</text>
<text x="350.6" y="74.4">SHELL</text>
<text x="48.7" y="79.7">11</text>
<text x="48.7" y="83.2">12</text>
<text x="54.2" y="81.4">(PCINT23/AIN1)PD7</text>
<text x="155.7" y="81.4">ADC7</text>
<text x="166" y="79.7">22</text>
<text x="274.5" y="81.1" transform="rotate(-90 274.5 81.1)">GND</text>
<text x="347.1" y="83.2">4</text>
<text x="347.1" y="79.7">3</text>
<text x="350.6" y="81.4">SHELL</text>
<text x="48.7" y="86.7">13</text>
<text x="54.2" y="84.9">(PCINT0/CLKO/ICP1)PB0</text>
<text x="54.2" y="88.5">(PCINT1/OC1A)PB1</text>
<text x="156.3" y="88.5">AREF</text>
<text x="166" y="86.7">20</text>
<text x="273" y="85.6" transform="rotate(-90 273 85.6)">3</text>
<text x="350.6" y="84.9">SHELL</text>
<text x="48.7" y="90.2">14</text>
<text x="48.7" y="93.8">15</text>
<text x="54.2" y="92">(PCINT2/SS#/OC1B)PB2</text>
<text x="54.2" y="95.5">(PCINT3/OC2A/MOSI)PB3</text>
<text x="155.7" y="92">ADC6</text>
<text x="166" y="90.2">19</text>
<text x="48.7" y="97.3">16</text>
<text x="54.2" y="99.1">(PCINT4/MISO)PB4</text>
<text x="135.7" y="99.1">PB5(SCK/PCINT5)</text>
<text x="166" y="97.3">17</text>
<text x="49.4" y="129">3</text>
<text x="243" y="129">4</text>
<text x="246.5" y="130.8">EN</text>
<text x="261" y="130.8">FB</text>
<text x="266.5" y="129">3</text>
<text x="33.3" y="136.1">1</text>
<text x="243" y="132.6">5</text>
<text x="243" y="136.1">6</text>
<text x="246.5" y="134.3">IN</text>
<text x="246.5" y="137.9">NC</text>
<text x="259.7" y="137.9">SW</text>
<text x="266.5" y="136.1">1</text>
<text x="239.5" y="185.5">2</text>
<text x="270.1" y="185.5">7</text>
<text x="239.5" y="189">3</text>
<text x="243" y="187.3">TRIG</text>
<text x="243" y="190.8">OUT</text>
<text x="257.8" y="190.8">THRES</text>
<text x="258" y="187.3">DISCH</text>
<text x="270.1" y="189">6</text>
<text x="239.5" y="192.5">4</text>
<text x="243" y="194.3">RESET</text>
<text x="259.5" y="194.3">CONT</text>
<text x="270.1" y="192.5">5</text>
</g>
<g font-size="3.2" fill="#f00">
<text x="50.7" y="55">4</text>
<text x="54.2" y="56.7">VCC</text>
<text x="50.7" y="62">6</text>
<text x="54.2" y="63.8">VCC</text>
<text x="155.7" y="95.5">AVCC</text>
<text x="166" y="93.8">18</text>
<text x="262" y="183.7">VCC</text>
<text x="270.1" y="182">8</text>
</g>
<text font-size="2.5" fill="#a54b4b" x="162.3" y="147.9">AVR ISP</text>
<g font-size="2.1" fill="#a54b4b">
<text x="164.1" y="132.2">2</text>
<text x="164.1" y="135.8">5</text>
<text x="176.8" y="132.2">1</text>
<text x="176.8" y="135.8">4</text>
<text x="164.1" y="139.3">6</text>
<text x="176.8" y="139.3">3</text>
</g>
<g font-size="1.8" fill="#a54b4b">
<text x="179.9" y="131.2">MISO</text>
<text x="155.2" y="136.5">RST</text>
<text x="157" y="132.9">VTG</text>
<text x="181.7" y="135.6">MOSI</text>
<text x="155.2" y="140">GND</text>
<text x="181.7" y="139.1">SCK</text>
</g>
</svg>
